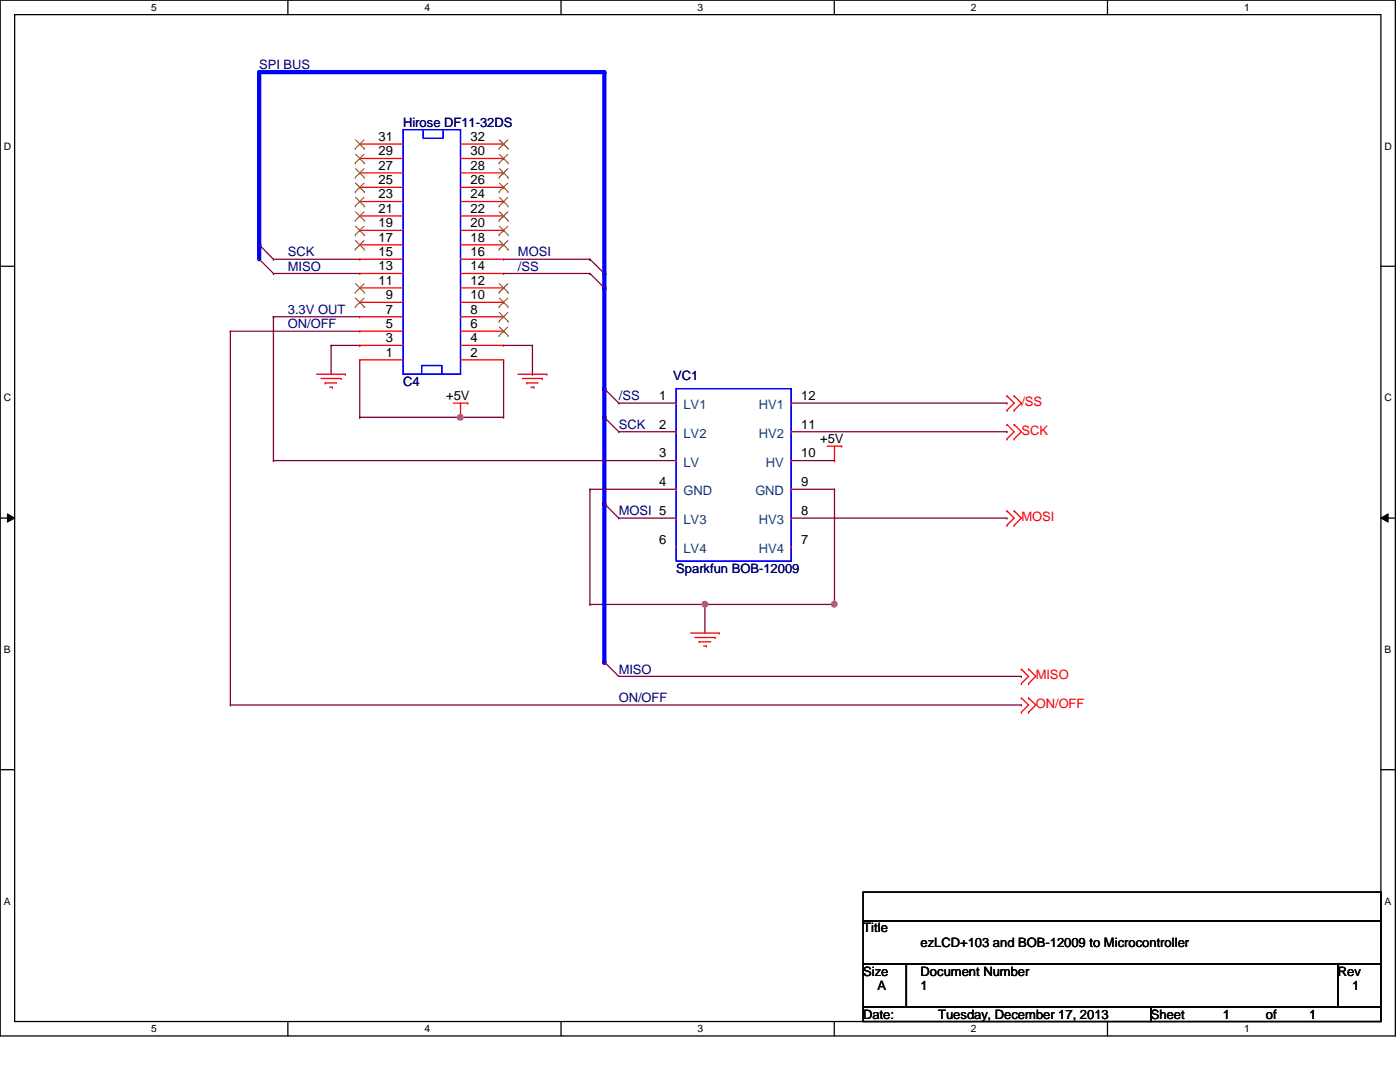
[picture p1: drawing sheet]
<svg xmlns="http://www.w3.org/2000/svg" width="279mm" height="216mm" viewBox="0 0 279 216" stroke-linecap="round" stroke-linejoin="round" font-family="sans-serif">
<path d="M0 0h278.5v206.7h-278.5zM2.9 2.9h272.7v200.9h-272.7z" fill="none" stroke="#000" stroke-width=".25"/>
<g fill="#fff">
<path d="M30.2 .3h1.1v2.3h-1.1z"/>
<path d="M30.2 204.1h1.1v2.3h-1.1z"/>
</g>
<path d="M57.4 0v2.9M57.4 203.8v2.9" fill="none" stroke="#000" stroke-width=".25"/>
<g fill="#fff">
<path d="M84.7 .3h1.1v2.3h-1.1z"/>
<path d="M84.7 204.1h1.1v2.3h-1.1z"/>
</g>
<path d="M112 0v2.9M112 203.8v2.9" fill="none" stroke="#000" stroke-width=".25"/>
<g fill="#fff">
<path d="M139.2 .3h1.1v2.3h-1.1z"/>
<path d="M139.2 204.1h1.1v2.3h-1.1z"/>
</g>
<path d="M166.5 0v2.9M166.5 203.8v2.9" fill="none" stroke="#000" stroke-width=".25"/>
<g fill="#fff">
<path d="M193.8 .3h1.1v2.3h-1.1z"/>
<path d="M193.8 204.1h1.1v2.3h-1.1z"/>
</g>
<path d="M221 0v2.9M221 203.8v2.9" fill="none" stroke="#000" stroke-width=".25"/>
<g fill="#fff">
<path d="M248.3 .3h1.1v2.3h-1.1z"/>
<path d="M248.3 204.1h1.1v2.3h-1.1z"/>
<path d="M.8 28h1.4v2.3h-1.4z"/>
<path d="M276.3 28h1.4v2.3h-1.4z"/>
<path d="M.8 78.2h1.4v2.3h-1.4z"/>
<path d="M276.3 78.2h1.4v2.3h-1.4z"/>
</g>
<path d="M0 53.1h2.9M275.6 53.1h2.9" fill="none" stroke="#000" stroke-width=".25"/>
<g fill="#fff">
<path d="M.8 128.5h1.3v2.2h-1.3z"/>
<path d="M276.3 128.5h1.3v2.2h-1.3z"/>
</g>
<path d="M0 103.4h2.9M275.6 103.4h2.9" fill="none" stroke="#000" stroke-width=".25"/>
<path d="M1.5 102.5l1.4 .9-1.4 .8zM275.6 103.4l1.4-.9v1.7z" fill="#000"/>
<path d="M1.5 102.5l1.4 .9-1.4 .8zM275.6 103.4l1.4-.9v1.7z" fill="none" stroke="#000" stroke-width=".2"/>
<g fill="#fff">
<path d="M.8 178.7h1.3v2.2h-1.3z"/>
<path d="M276.3 178.7h1.3v2.2h-1.3z"/>
</g>
<path d="M0 153.6h2.9M275.6 153.6h2.9" fill="none" stroke="#000" stroke-width=".25"/>
<g fill="none" stroke="#800040" stroke-width=".25">
<path d="M54.6 51.7h.1M54.6 54.6h.1M54.6 51.7h17.2M54.6 54.6h17.2M100.5 51.7h17.2M100.5 54.6h17.2M117.7 51.7h.1M117.7 54.6h.1M123.5 80.4h.1M123.5 86.1h.1M123.5 80.4h11.5M123.5 86.1h11.5"/>
<path d="M123.5 103.4h.1M123.5 103.4h11.5"/>
</g>
<path d="M51.7 48.9v2.8" fill="none" stroke="#00f" stroke-width=".85"/>
<circle cx="51.7" cy="48.9" r=".42" fill="#00f"/>
<path d="M51.7 14.4v34.5" fill="none" stroke="#00f" stroke-width=".85"/>
<circle cx="51.7" cy="14.4" r=".42" fill="#00f"/>
<path d="M51.7 14.4h68.9" fill="none" stroke="#00f" stroke-width=".85"/>
<circle cx="120.6" cy="14.4" r=".42" fill="#00f"/>
<path d="M120.6 14.4v40.2" fill="none" stroke="#00f" stroke-width=".85"/>
<circle cx="120.6" cy="54.6" r=".42" fill="#00f"/>
<path d="M120.6 57.4v20.2" fill="none" stroke="#00f" stroke-width=".85"/>
<circle cx="120.6" cy="77.6" r=".42" fill="#00f"/>
<path d="M120.6 54.6v2.8" fill="none" stroke="#00f" stroke-width=".85"/>
<circle cx="120.6" cy="57.4" r=".42" fill="#00f"/>
<path d="M120.6 77.6v5.7" fill="none" stroke="#00f" stroke-width=".85"/>
<circle cx="120.6" cy="83.3" r=".42" fill="#00f"/>
<path d="M120.6 83.3v17.2" fill="none" stroke="#00f" stroke-width=".85"/>
<circle cx="120.6" cy="100.5" r=".42" fill="#00f"/>
<path d="M66.1 68.9h.1M66.1 68.9v5.8M66.1 68.9h5.7M71.8 68.9h.1M100.5 68.9h5.8M100.5 71.8v11.5M106.3 74.7h.1M106.3 68.9h.1M106.3 68.9v5.8M91.9 83.3h.1M91.9 83.3h8.6M100.5 83.3h.1" fill="none" stroke="#800040" stroke-width=".25"/>
<circle cx="91.9" cy="83.3" r=".56" fill="#f0f"/>
<circle cx="91.9" cy="83.3" r=".56" fill="none" stroke="#f0f" stroke-width=".25"/>
<g fill="none" stroke="#800040" stroke-width=".25">
<path d="M46 66.1h.1M46 66.1h25.8M54.6 63.2h.1M54.6 63.2h17.2M54.6 63.2v28.7M71.8 71.8v11.5M54.6 91.9h.1M54.6 91.9h80.4M71.8 83.3h.1M71.8 83.3h20.1M117.7 97.6h.1M117.7 97.6h17.3"/>
<path d="M117.7 97.6v23M117.7 120.6h.1M117.7 120.6h23M140.7 120.6h.1"/>
</g>
<circle cx="140.7" cy="120.6" r=".56" fill="#f0f"/>
<circle cx="140.7" cy="120.6" r=".56" fill="none" stroke="#f0f" stroke-width=".25"/>
<path d="M157.9 97.6h.1M157.9 97.6h8.6M166.5 97.6h.1M166.5 97.6v23M140.7 120.6h.1M140.7 120.6v5.7M140.7 120.6h25.8M166.5 120.6h.1" fill="none" stroke="#800040" stroke-width=".25"/>
<circle cx="166.5" cy="120.6" r=".56" fill="#f0f"/>
<circle cx="166.5" cy="120.6" r=".56" fill="none" stroke="#f0f" stroke-width=".25"/>
<path d="M157.9 91.9h8.6M157.9 80.4h43.1M157.9 86.1h43.1M166.5 91.9h.1M201 80.4h.1M201 86.1h.1M157.9 103.4h43.1M201 103.4h.1" fill="none" stroke="#800040" stroke-width=".25"/>
<path d="M120.6 100.5v31.6" fill="none" stroke="#00f" stroke-width=".85"/>
<circle cx="120.6" cy="132.1" r=".42" fill="#00f"/>
<g fill="none" stroke="#800040" stroke-width=".25">
<path d="M51.7 48.9h.1M51.7 51.7h.1M51.7 48.9l2.9 2.8M51.7 51.7l2.9 2.9M117.7 51.7h.1M117.7 54.6h.1M117.7 51.7l2.9 2.9M117.7 54.6l2.9 2.8M46 66.1v74.6M120.6 77.6h.1M120.6 77.6l2.9 2.8M120.6 83.3h.1"/>
<path d="M120.6 83.3l2.9 2.8M120.6 100.5h.1M120.6 100.5l2.9 2.9M120.6 132.1h.1M120.6 132.1l2.9 2.9h80.3M203.8 135h.1M46 140.7h.1M46 140.7h157.8M203.8 140.7h.1"/>
</g>
<g fill="none" stroke="#f00" stroke-width=".25">
<path d="M71.8 37.4h.1M71.8 34.5h.1M71.8 31.6h.1M71.8 28.7h.1M71.8 37.4h8.6M71.8 34.5h8.6M71.8 31.6h8.6M71.8 28.7h8.6M91.9 37.4h8.6M91.9 34.5h8.6M91.9 31.6h8.6M91.9 28.7h8.6"/>
<path d="M100.5 37.4h.1M100.5 34.5h.1M100.5 31.6h.1M100.5 28.7h.1M71.8 57.4h.1M71.8 54.6h.1M71.8 51.7h.1M71.8 48.9h.1M71.8 46h.1M71.8 43.1h.1M71.8 40.2h.1M71.8 57.4h8.6"/>
<path d="M71.8 54.6h8.6M71.8 51.7h8.6M71.8 48.9h8.6M71.8 46h8.6M71.8 43.1h8.6M71.8 40.2h8.6M91.9 57.4h8.6M91.9 54.6h8.6M91.9 51.7h8.6M91.9 48.9h8.6M91.9 46h8.6M91.9 43.1h8.6"/>
<path d="M91.9 40.2h8.6M100.5 57.4h.1M100.5 54.6h.1M100.5 51.7h.1M100.5 48.9h.1M100.5 46h.1M100.5 43.1h.1M100.5 40.2h.1M63.2 74.7h5.7M64.1 75.5h4M64.9 76.4h.1M64.9 76.4h2.3"/>
<path d="M65.8 77.3h.5M66.3 77.3h.1M68.1 75.5h.1M68.9 74.7h.1M71.8 71.8h.1M71.8 68.9h.1M71.8 66.1h.1M71.8 63.2h.1M71.8 60.3h.1M71.8 71.8h8.6M71.8 68.9h8.6M71.8 66.1h8.6"/>
<path d="M71.8 63.2h8.6M71.8 60.3h8.6M91.9 71.8h8.6M91.9 68.9h8.6M91.9 66.1h8.6M91.9 63.2h8.6M91.9 60.3h8.6M100.5 71.8h.1M100.5 68.9h.1M100.5 66.1h.1M100.5 63.2h.1M100.5 60.3h.1"/>
<path d="M103.4 74.7h5.7M104.2 75.5h4M105.1 76.4h.1M105.1 76.4h2.3M106 77.3h.6M106.6 77.3h.1M108.2 75.5h.1M109.1 74.7h.1M201 79h.1M201 79l1.4 1.4-1.4 1.5M202.4 79h.1M202.4 79l1.4 1.4-1.4 1.5"/>
<path d="M90.5 80.4h2.8M91.9 83.3h.1M91.9 80.4v2.9M93.3 80.4h.1M135 80.4h.1M135 86.1h.1M135 97.6h.1M135 91.9h.1M157.9 80.4h.1M157.9 86.1h.1M157.9 97.6h.1M157.9 91.9h.1"/>
<path d="M165.1 89h2.9M166.5 91.9h.1M166.5 89v2.9M168 89h.1M201 81.9h.1M201 87.6h.1M201 84.7h.1M201 84.7l1.4 1.4-1.4 1.5M202.4 81.9h.1M202.4 87.6h.1M202.4 84.7h.1M202.4 84.7l1.4 1.4-1.4 1.5"/>
<path d="M135 103.4h.1M135 109.1h.1M157.9 103.4h.1M157.9 109.1h.1M201 104.8h.1M201 101.9h.1M201 101.9l1.4 1.5-1.4 1.4M202.4 104.8h.1M202.4 101.9h.1M202.4 101.9l1.4 1.5-1.4 1.4M137.8 126.3h5.8M138.7 127.2h4"/>
<path d="M139.5 128.1h.1M139.5 128.1h2.4M140.4 128.9h.6M141 128.9h.1M142.7 127.2h.1M143.6 126.3h.1M203.8 136.4h.1M203.8 133.5h.1M203.8 139.3h.1M203.8 133.5l1.5 1.5-1.5 1.4M203.8 139.3l1.5 1.4-1.5 1.4M205.3 136.4h.1"/>
<path d="M205.3 133.5h.1M205.3 139.3h.1M205.3 133.5l1.4 1.5-1.4 1.4M205.3 139.3l1.4 1.4-1.4 1.4M203.8 142.1h.1M205.3 142.1h.1"/>
</g>
<path d="M172.3 178h103.3v5.7h-103.3zM172.3 183.7h103.3v8.7h-103.3zM172.3 192.4h8.6v8.6h-8.6zM180.9 192.4h86.1v8.6h-86.1zM267 192.4h8.6v8.6h-8.6zM172.3 201h57.4v2.8h-57.4zM229.7 201h45.9v2.8h-45.9z" fill="none" stroke="#000" stroke-width=".25"/>
<path d="M80.4 25.9h11.5v48.8h-11.5zM84.5 25.9v1.7h3.9v-1.7M84.2 74.7v-1.8h4v1.8M135 77.6h22.9v34.4h-22.9z" fill="none" stroke="#00f" stroke-width=".25"/>
<g fill="none" stroke="#804000" stroke-width=".2">
<path d="M70.9 38.3h.1M70.9 35.4h.1M70.9 32.5h.1M70.9 29.6h.1M71 39.4l1.7 1.7M71 36.5l1.7 1.8M71 33.7l1.7 1.7M71 30.8l1.7 1.7M71 27.9l1.7 1.7M72.6 39.4l-1.7 1.7M72.6 36.5l-1.7 1.8M72.6 33.7l-1.7 1.7"/>
<path d="M72.6 30.8l-1.7 1.7M72.6 27.9l-1.7 1.7M72.7 38.3h.1M72.7 35.4h.1M72.7 32.5h.1M72.7 29.6h.1M99.6 38.3h.1M99.6 35.4h.1M99.6 32.5h.1M99.6 29.6h.1M99.7 39.4l1.7 1.7M99.7 36.5l1.7 1.8"/>
<path d="M99.7 33.7l1.7 1.7M99.7 30.8l1.7 1.7M99.7 27.9l1.7 1.7M101.3 39.4l-1.7 1.7M101.3 36.5l-1.7 1.8M101.3 33.7l-1.7 1.7M101.3 30.8l-1.7 1.7M101.3 27.9l-1.7 1.7M101.4 38.3h.1M101.4 35.4h.1M101.4 32.5h.1M101.4 29.6h.1"/>
<path d="M70.9 58.3h.1M70.9 49.7h.1M70.9 46.9h.1M70.9 44h.1M70.9 41.1h.1M71 59.5l1.7 1.7M71 56.6l1.7 1.7M71 48l1.7 1.7M71 45.1l1.7 1.8M71 42.2l1.7 1.8M72.6 59.5l-1.7 1.7M72.6 56.6l-1.7 1.7"/>
<path d="M72.6 48l-1.7 1.7M72.6 45.1l-1.7 1.8M72.6 42.2l-1.7 1.8M72.7 58.3h.1M72.7 49.7h.1M72.7 46.9h.1M72.7 44h.1M72.7 41.1h.1M99.6 58.3h.1M99.6 49.7h.1M99.6 46.9h.1M99.6 44h.1"/>
<path d="M99.6 41.1h.1M99.7 59.5l1.7 1.7M99.7 56.6l1.7 1.7M99.7 48l1.7 1.7M99.7 45.1l1.7 1.8M99.7 42.2l1.7 1.8M101.3 59.5l-1.7 1.7M101.3 56.6l-1.7 1.7M101.3 48l-1.7 1.7M101.3 45.1l-1.7 1.8M101.3 42.2l-1.7 1.8M101.4 58.3h.1"/>
<path d="M101.4 49.7h.1M101.4 46.9h.1M101.4 44h.1M101.4 41.1h.1M70.9 61.2h.1M72.7 61.2h.1M99.6 67h.1M99.6 64.1h.1M99.6 61.2h.1M99.7 65.2l1.7 1.8M99.7 62.4l1.7 1.7M101.3 65.2l-1.7 1.8"/>
<path d="M101.3 62.4l-1.7 1.7M101.4 67h.1M101.4 64.1h.1M101.4 61.2h.1"/>
</g>
<circle cx="91.9" cy="83.3" r=".56" fill="#f0f"/>
<circle cx="91.9" cy="83.3" r=".56" fill="none" stroke="#f0f" stroke-width=".25"/>
<circle cx="140.7" cy="120.6" r=".56" fill="#f0f"/>
<circle cx="140.7" cy="120.6" r=".56" fill="none" stroke="#f0f" stroke-width=".25"/>
<circle cx="166.5" cy="120.6" r=".56" fill="#f0f"/>
<circle cx="166.5" cy="120.6" r=".56" fill="none" stroke="#f0f" stroke-width=".25"/>
<g font-size="2.6" fill="#000080">
<text x="51.7" y="13.8">SPI BUS</text>
<text x="80.4" y="25.4">Hirose DF11-32DS</text>
<text x="57.4" y="51.2">SCK</text>
<text x="103.4" y="51.2">MOSI</text>
<text x="57.4" y="54.1">MISO</text>
<text x="103.4" y="54.1">/SS</text>
<text x="57.4" y="65.5">ON/OFF</text>
<text x="57.4" y="62.7">3.3V OUT</text>
<text x="80.4" y="77">C4</text>
<text x="134.4" y="75.9">VC1</text>
<text x="123.5" y="79.9">/SS</text>
<text x="123.5" y="85.6">SCK</text>
<text x="123.5" y="102.8">MOSI 5</text>
<text x="135" y="114.3">Sparkfun BOB-12009</text>
<text x="123.5" y="134.4">MISO</text>
<text x="123.5" y="140.2">ON/OFF</text>
</g>
<g font-size="2.6">
<text x="75.6" y="28.1">31</text>
<text x="93.9" y="28.1">32</text>
<text x="75.6" y="33.9">27</text>
<text x="75.6" y="31">29</text>
<text x="93.9" y="33.9">28</text>
<text x="93.9" y="31">30</text>
<text x="75.6" y="39.6">23</text>
<text x="75.6" y="36.7">25</text>
<text x="93.9" y="39.6">24</text>
<text x="93.9" y="36.7">26</text>
<text x="75.6" y="45.3">19</text>
<text x="75.6" y="42.5">21</text>
<text x="93.9" y="45.3">20</text>
<text x="93.9" y="42.5">22</text>
<text x="75.6" y="53.9">13</text>
<text x="75.6" y="51.1">15</text>
<text x="75.6" y="48.2">17</text>
<text x="93.9" y="53.9">14</text>
<text x="93.9" y="51.1">16</text>
<text x="93.9" y="48.2">18</text>
<text x="75.6" y="56.8">11</text>
<text x="77" y="59.7">9</text>
<text x="93.9" y="59.7">10</text>
<text x="93.9" y="56.8">12</text>
<text x="77" y="65.4">5</text>
<text x="77" y="62.6">7</text>
<text x="93.9" y="65.4">6</text>
<text x="93.9" y="62.6">8</text>
<text x="77" y="71.2">1</text>
<text x="77" y="68.3">3</text>
<text x="93.9" y="71.2">2</text>
<text x="93.9" y="68.3">4</text>
<text x="89" y="79.9">+5V</text>
<text x="131.5" y="79.8">1</text>
<text x="159.9" y="79.8">12</text>
<text x="131.5" y="85.5">2</text>
<text x="159.9" y="85.5">11</text>
<text x="163.7" y="88.5">+5V</text>
<text x="131.5" y="91.3">3</text>
<text x="159.9" y="91.3">10</text>
<text x="131.5" y="97">4</text>
<text x="159.9" y="97">9</text>
<text x="159.9" y="102.7">8</text>
<text x="131.5" y="108.5">6</text>
<text x="159.9" y="108.5">7</text>
<text x="172.3" y="186.1">Title</text>
<text x="183.7" y="188.9">ezLCD+103 and BOB-12009 to Microcontroller</text>
<text x="172.3" y="194.7">Size</text>
<text x="175.1" y="197.6">A</text>
<text x="183.7" y="194.7">Document Number</text>
<text x="183.7" y="197.6">1</text>
<text x="267" y="194.7">Rev</text>
<text x="269.8" y="197.6">1</text>
<text x="172.3" y="203.3">Date:</text>
<text x="187.2" y="203.3">Tuesday, December 17, 2013</text>
<text x="229.7" y="203.3">Sheet</text>
<text x="244" y="203.3">1</text>
<text x="252.6" y="203.3">of</text>
<text x="261.2" y="203.3">1</text>
</g>
<g font-size="2.6" fill="#004080">
<text x="136.4" y="81.6">LV1</text>
<text x="151.4" y="81.6">HV1</text>
<text x="136.4" y="87.3">LV2</text>
<text x="151.4" y="87.3">HV2</text>
<text x="136.4" y="93.1">LV</text>
<text x="152.9" y="93.1">HV</text>
<text x="136.4" y="98.8">GND</text>
<text x="150.7" y="98.8">GND</text>
<text x="136.4" y="104.6">LV3</text>
<text x="151.4" y="104.6">HV3</text>
<text x="136.4" y="110.3">LV4</text>
<text x="151.4" y="110.3">HV4</text>
</g>
<g font-size="2.6" fill="#f00">
<text x="203.8" y="81">/SS</text>
<text x="203.8" y="86.8">SCK</text>
<text x="203.8" y="104">MOSI</text>
<text x="206.7" y="135.6">MISO</text>
<text x="206.7" y="141.3">ON/OFF</text>
</g>
<g font-size="2">
<text x="30.2" y="2.2">5</text>
<text x="84.7" y="2.2">4</text>
<text x="139.2" y="2.2">3</text>
<text x="193.8" y="2.2">2</text>
<text x="248.3" y="2.2">1</text>
<text x=".8" y="29.8">D</text>
<text x="276.3" y="29.8">D</text>
<text x=".8" y="80.1">C</text>
<text x="276.3" y="80.1">C</text>
<text x=".8" y="130.3">B</text>
<text x="276.3" y="130.3">B</text>
<text x=".8" y="180.5">A</text>
<text x="276.3" y="180.5">A</text>
<text x="30.2" y="206">5</text>
<text x="84.7" y="206">4</text>
<text x="139.2" y="206">3</text>
<text x="193.8" y="206">2</text>
<text x="248.3" y="206">1</text>
</g>
</svg>
